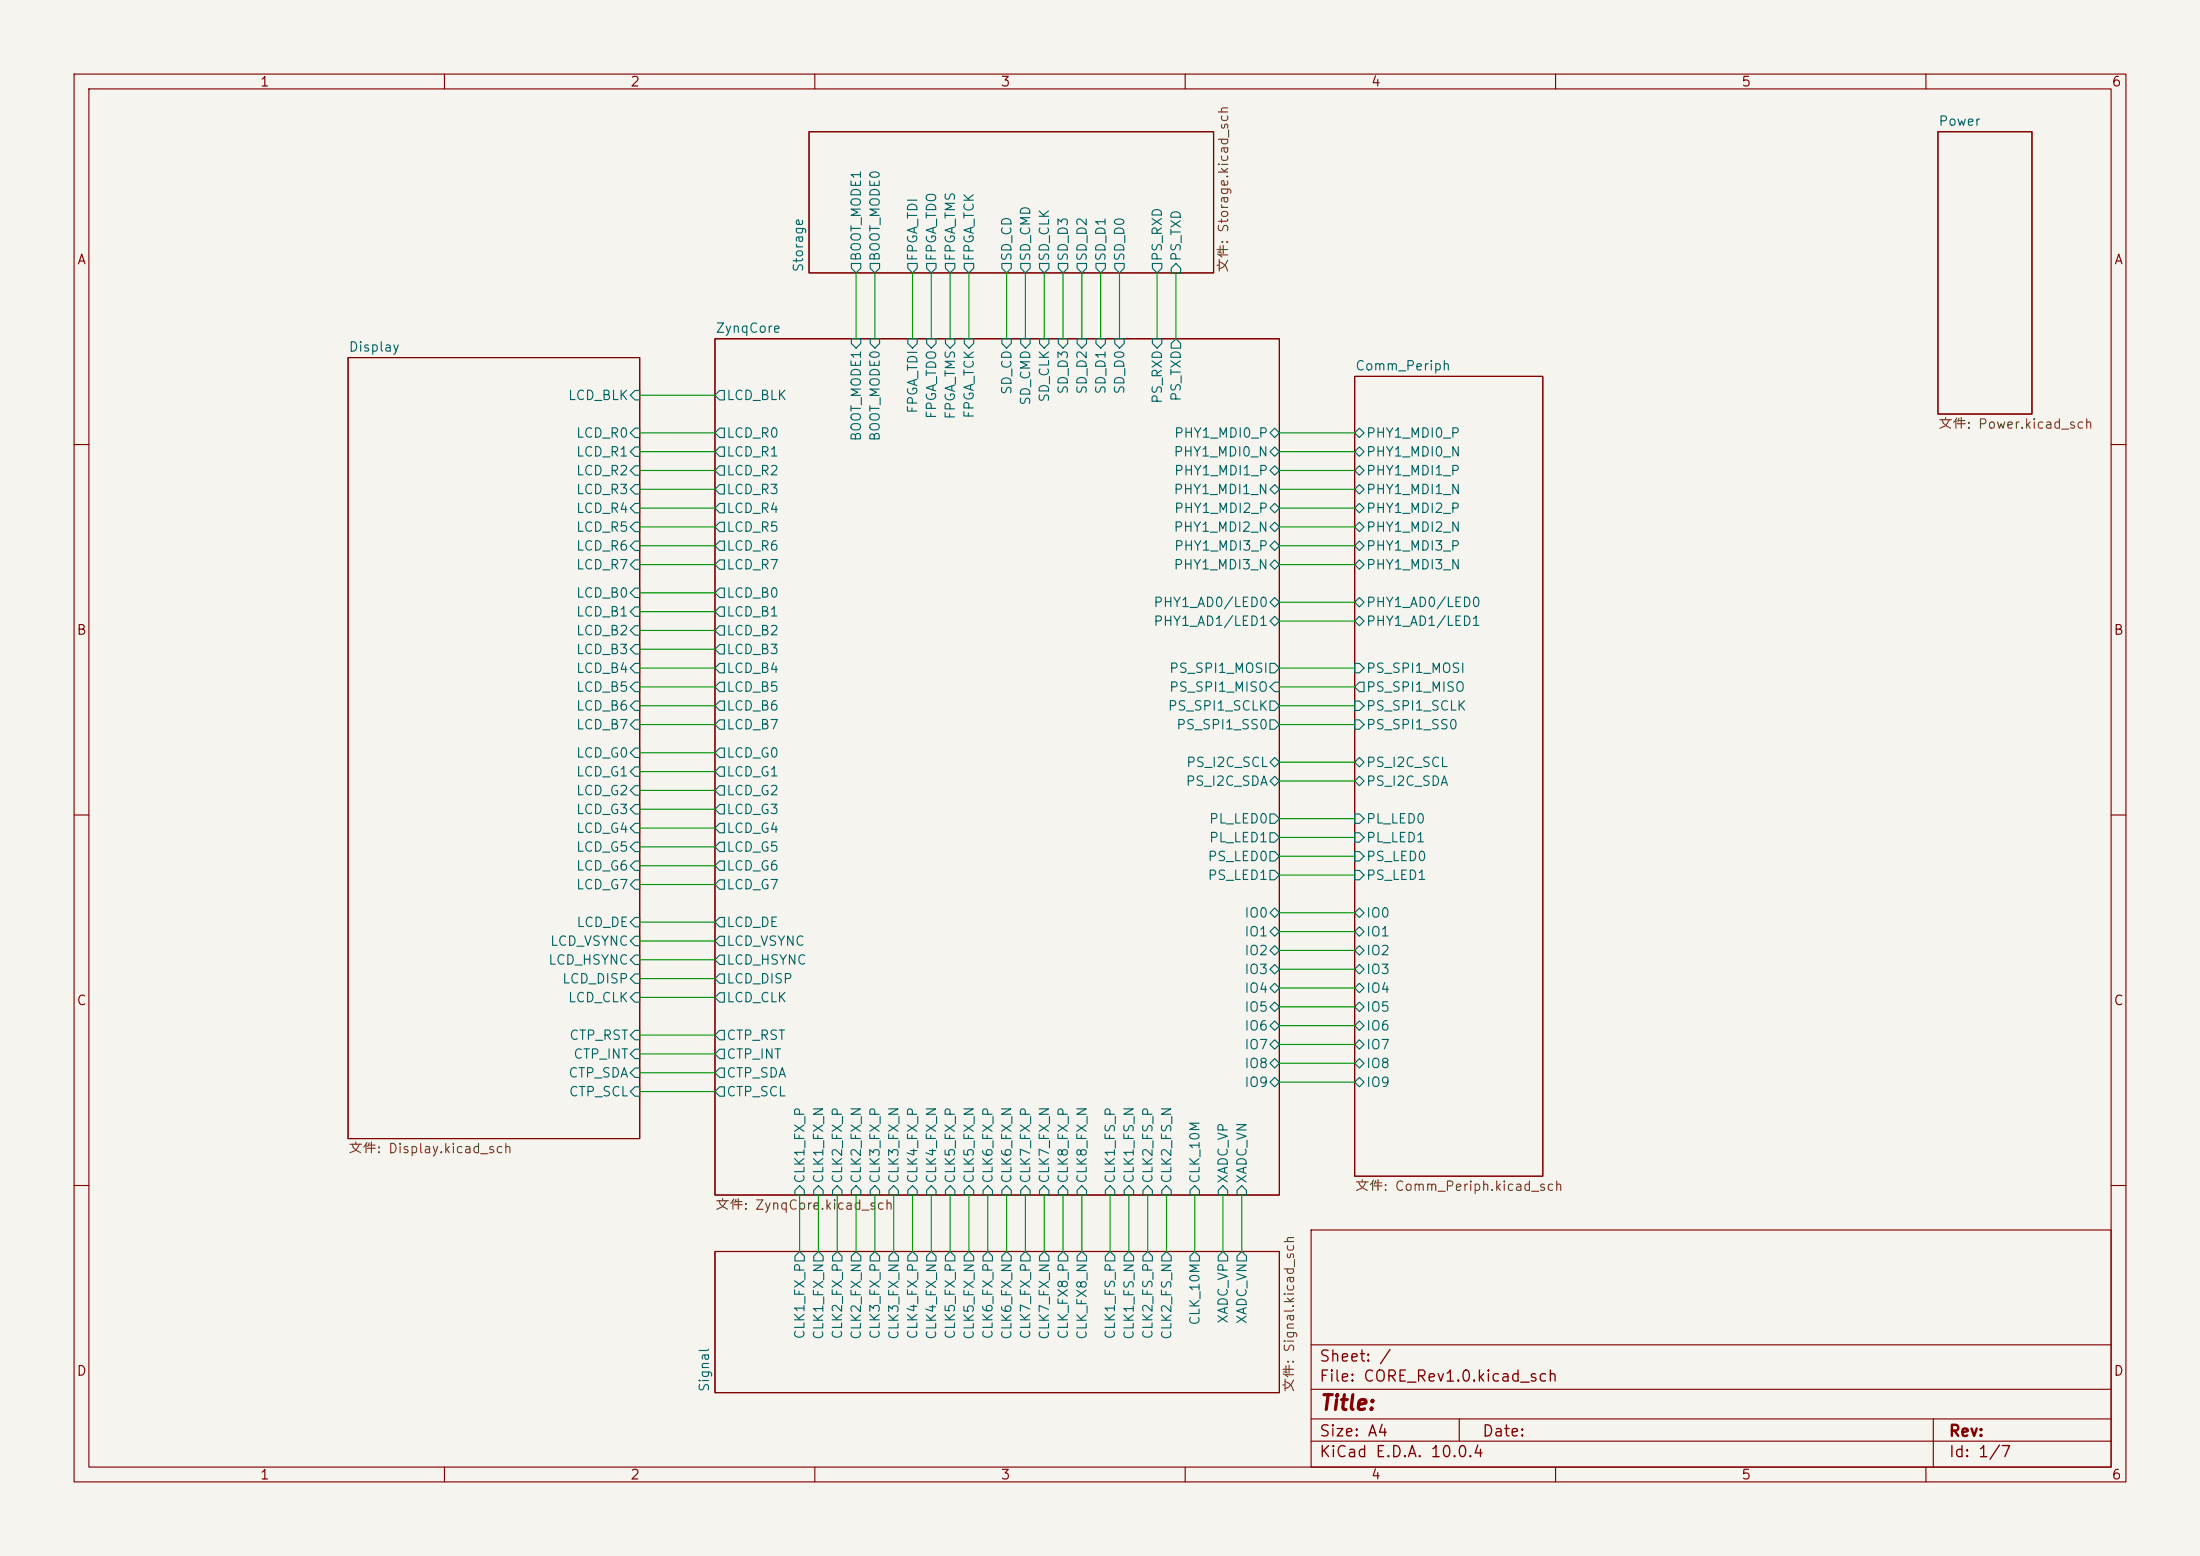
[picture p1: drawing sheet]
<svg xmlns="http://www.w3.org/2000/svg" width="297mm" height="210mm" viewBox="0 0 297 210" stroke-linecap="round" stroke-linejoin="round" font-family="sans-serif">
<path d="M0 0h297v210h-297z" fill="#f5f4ef" stroke="#f5f4ef" stroke-width=".14"/>
<g fill="none" stroke="#840000" stroke-width=".15">
<path d="M10 10h277v190h-277zM12 12h273v186h-273zM60 10v2M109.2 17.8h54.6v19h-54.6zM110 10v2M160 10v2M210 10v2M260 10v2M261.6 17.8h12.7v38.1h-12.7zM47 48.3h39.4v105.4h-39.4zM96.5 45.7h76.2v115.6h-76.2zM182.9 50.8h25.4v108h-25.4z"/>
<path d="M10 60h2M285 60h2M10 110h2M285 110h2M10 160h2M96.5 168.9h76.2v19.1h-76.2zM177 166h108v32h-108zM285 160h2M60 198v2M110 198v2M160 198v2M177 194.5h108"/>
<path d="M177 191.5h108M177 187.5h108M177 181.5h108M197 191.5v3M210 198v2M260 198v2M261 191.5v6.5"/>
</g>
<g fill="none" stroke="#006464" stroke-width=".15">
<path d="M114.9 35.6h1.3v.6l-.6 .6-.7-.6zM117.5 35.6h1.2v.6l-.6 .6-.6-.6zM122.6 35.6h1.2v.6l-.6 .6-.6-.6zM125.1 35.6h1.3v.6l-.7 .6-.6-.6zM127.6 35.6h1.3v.6l-.6 .6-.7-.6zM130.2 35.6h1.2v.6l-.6 .6-.6-.6zM135.3 35.6h1.2v.6l-.6 .6-.6-.6zM137.8 35.6h1.3v.6l-.7 .6-.6-.6zM140.3 35.6h1.3v.6l-.6 .6-.7-.6zM142.9 35.6h1.2v.6l-.6 .6-.6-.6zM145.4 35.6h1.3v.6l-.7 .6-.6-.6zM148 35.6h1.2v.6l-.6 .6-.6-.6z"/>
<path d="M150.5 35.6h1.3v.6l-.7 .6-.6-.6zM155.6 35.6h1.2v.6l-.6 .6-.6-.6zM158.7 35.6l.7 .6v.6h-1.3v-.6zM85.7 57.8h.7v1.3h-.7l-.6-.7zM85.7 52.7h.7v1.3h-.7l-.6-.7zM97.2 57.8h.6v1.3h-.6l-.7-.7zM97.2 52.7h.6v1.3h-.6l-.7-.7zM114.9 45.7h1.3v.7l-.6 .6-.7-.6zM117.5 45.7h1.2v.7l-.6 .6-.6-.6zM122.6 45.7h1.2v.7l-.6 .6-.6-.6zM125.1 45.7h1.3v.7l-.7 .6-.6-.6zM127.6 45.7h1.3v.7l-.6 .6-.7-.6z"/>
<path d="M130.2 45.7h1.2v.7l-.6 .6-.6-.6zM135.3 45.7h1.2v.7l-.6 .6-.6-.6zM137.8 45.7h1.3v.7l-.7 .6-.6-.6zM140.3 45.7h1.3v.7l-.6 .6-.7-.6zM142.9 45.7h1.2v.7l-.6 .6-.6-.6zM145.4 45.7h1.3v.7l-.7 .6-.6-.6zM148 45.7h1.2v.7l-.6 .6-.6-.6zM150.5 45.7h1.3v.7l-.7 .6-.6-.6zM155.6 45.7h1.2v.7l-.6 .6-.6-.6zM158.7 45.7l.7 .7v.6h-1.3v-.6zM171.4 58.4l.7-.6 .6 .6-.6 .7zM182.9 58.4l.6-.6 .6 .6-.6 .7z"/>
<path d="M85.7 67.9h.7v1.3h-.7l-.6-.6zM85.7 75.6h.7v1.2h-.7l-.6-.6zM85.7 65.4h.7v1.3h-.7l-.6-.7zM85.7 79.4h.7v1.2h-.7l-.6-.6zM85.7 60.3h.7v1.3h-.7l-.6-.6zM85.7 73h.7v1.3h-.7l-.6-.6zM85.7 70.5h.7v1.3h-.7l-.6-.7zM85.7 62.9h.7v1.2h-.7l-.6-.6zM97.2 73h.6v1.3h-.6l-.7-.6zM97.2 75.6h.6v1.2h-.6l-.7-.6zM97.2 62.9h.6v1.2h-.6l-.7-.6zM97.2 65.4h.6v1.3h-.6l-.7-.7z"/>
<path d="M97.2 70.5h.6v1.3h-.6l-.7-.7zM97.2 67.9h.6v1.3h-.6l-.7-.6zM97.2 79.4h.6v1.2h-.6l-.7-.6zM97.2 60.3h.6v1.3h-.6l-.7-.6zM171.4 76.2l.7-.6 .6 .6-.6 .6zM171.4 68.6l.7-.7 .6 .7-.6 .6zM171.4 73.7l.7-.7 .6 .7-.6 .6zM171.4 71.1l.7-.6 .6 .6-.6 .7zM171.4 61l.7-.7 .6 .7-.6 .6zM171.4 66l.7-.6 .6 .6-.6 .7zM172.1 62.9l.6 .6-.6 .6-.7-.6zM182.9 73.7l.6-.7 .6 .7-.6 .6z"/>
<path d="M182.9 76.2l.6-.6 .6 .6-.6 .6zM182.9 68.6l.6-.7 .6 .7-.6 .6zM182.9 71.1l.6-.6 .6 .6-.6 .7zM182.9 61l.6-.7 .6 .7-.6 .6zM182.9 66l.6-.6 .6 .6-.6 .7zM183.5 62.9l.6 .6-.6 .6-.6-.6zM85.7 97.2h.7v1.2h-.7l-.6-.6zM85.7 94.6h.7v1.3h-.7l-.6-.6zM85.7 84.5h.7v1.2h-.7l-.6-.6zM85.7 87h.7v1.3h-.7l-.6-.7zM85.7 92.1h.7v1.2h-.7l-.6-.6zM85.7 89.5h.7v1.3h-.7l-.6-.6z"/>
<path d="M85.7 81.9h.7v1.3h-.7l-.6-.6zM97.2 84.5h.6v1.2h-.6l-.7-.6zM97.2 89.5h.6v1.3h-.6l-.7-.6zM97.2 81.9h.6v1.3h-.6l-.7-.6zM97.2 87h.6v1.3h-.6l-.7-.7zM97.2 97.2h.6v1.2h-.6l-.7-.6zM97.2 94.6h.6v1.3h-.6l-.7-.6zM97.2 92.1h.6v1.2h-.6l-.7-.6zM171.4 81.3l.7-.7 .6 .7-.6 .6zM171.4 83.8l.7-.6 .6 .6-.6 .7zM171.4 97.2h.7l.6 .6-.6 .6h-.7zM171.4 94.6h.7l.6 .7-.6 .6h-.7z"/>
<path d="M171.4 89.5h.7l.6 .7-.6 .6h-.7zM172.1 92.1h.6v1.2h-.6l-.7-.6zM182.9 81.3l.6-.7 .6 .7-.6 .6zM182.9 83.8l.6-.6 .6 .6-.6 .7zM182.9 97.2h.6l.6 .6-.6 .6h-.6zM182.9 94.6h.6l.6 .7-.6 .6h-.6zM182.9 89.5h.6l.6 .7-.6 .6h-.6zM183.5 92.1h.6v1.2h-.6l-.6-.6zM85.7 111.1h.7v1.3h-.7l-.6-.6zM85.7 118.7h.7v1.3h-.7l-.6-.6zM85.7 113.7h.7v1.2h-.7l-.6-.6zM85.7 101h.7v1.2h-.7l-.6-.6z"/>
<path d="M85.7 103.5h.7v1.3h-.7l-.6-.7zM85.7 108.6h.7v1.3h-.7l-.6-.7zM85.7 116.2h.7v1.3h-.7l-.6-.7zM85.7 106h.7v1.3h-.7l-.6-.6zM97.2 113.7h.6v1.2h-.6l-.7-.6zM97.2 108.6h.6v1.3h-.6l-.7-.7zM97.2 103.5h.6v1.3h-.6l-.7-.7zM97.2 101h.6v1.2h-.6l-.7-.6zM97.2 118.7h.6v1.3h-.6l-.7-.6zM97.2 111.1h.6v1.3h-.6l-.7-.6zM97.2 116.2h.6v1.3h-.6l-.7-.7zM97.2 106h.6v1.3h-.6l-.7-.6z"/>
<path d="M171.4 102.9l.7-.7 .6 .7-.6 .6zM171.4 105.4l.7-.6 .6 .6-.6 .6zM171.4 109.9h.7l.6 .6-.6 .6h-.7zM171.4 114.9h.7l.6 .7-.6 .6h-.7zM171.4 117.5h.7l.6 .6-.6 .6h-.7zM171.4 112.4h.7l.6 .6-.6 .7h-.7zM182.9 105.4l.6-.6 .6 .6-.6 .6zM182.9 102.9l.6-.7 .6 .7-.6 .6zM182.9 109.9h.6l.6 .6-.6 .6h-.6zM182.9 117.5h.6l.6 .6-.6 .6h-.6zM182.9 114.9h.6l.6 .7-.6 .6h-.6zM182.9 112.4h.6l.6 .6-.6 .7h-.6z"/>
<path d="M85.7 139.1h.7v1.2h-.7l-.6-.6zM85.7 131.4h.7v1.3h-.7l-.6-.6zM85.7 128.9h.7v1.3h-.7l-.6-.7zM85.7 134h.7v1.3h-.7l-.6-.7zM85.7 123.8h.7v1.3h-.7l-.6-.6zM85.7 126.4h.7v1.2h-.7l-.6-.6zM97.2 128.9h.6v1.3h-.6l-.7-.7zM97.2 139.1h.6v1.2h-.6l-.7-.6zM97.2 134h.6v1.3h-.6l-.7-.7zM97.2 126.4h.6v1.2h-.6l-.7-.6zM97.2 131.4h.6v1.3h-.6l-.7-.6zM97.2 123.8h.6v1.3h-.6l-.7-.6z"/>
<path d="M171.4 125.7l.7-.6 .6 .6-.6 .7zM171.4 135.9l.7-.6 .6 .6-.6 .6zM171.4 133.4l.7-.7 .6 .7-.6 .6zM171.4 123.2l.7-.6 .6 .6-.6 .6zM171.4 138.4l.7-.6 .6 .6-.6 .7zM171.4 128.3l.7-.7 .6 .7-.6 .6zM172.1 130.2l.6 .6-.6 .6-.7-.6zM182.9 125.7l.6-.6 .6 .6-.6 .7zM182.9 133.4l.6-.7 .6 .7-.6 .6zM182.9 135.9l.6-.6 .6 .6-.6 .6zM182.9 123.2l.6-.6 .6 .6-.6 .6zM182.9 128.3l.6-.7 .6 .7-.6 .6z"/>
<path d="M182.9 138.4l.6-.6 .6 .6-.6 .7zM183.5 130.2l.6 .6-.6 .6-.6-.6zM85.7 146.7h.7v1.3h-.7l-.6-.7zM85.7 144.1h.7v1.3h-.7l-.6-.6zM85.7 141.6h.7v1.3h-.7l-.6-.7zM97.2 146.7h.6v1.3h-.6l-.7-.7zM97.2 141.6h.6v1.3h-.6l-.7-.7zM97.2 144.1h.6v1.3h-.6l-.7-.6zM171.4 146.1l.7-.7 .6 .7-.6 .6zM171.4 141l.7-.7 .6 .7-.6 .6zM171.4 143.5l.7-.6 .6 .6-.6 .6zM182.9 146.1l.6-.7 .6 .7-.6 .6z"/>
<path d="M182.9 141l.6-.7 .6 .7-.6 .6zM182.9 143.5l.6-.6 .6 .6-.6 .6zM107.9 160l.7 .7v.6h-1.3v-.6zM107.9 168.9l.7 .6v.7h-1.3v-.7zM110.5 160l.6 .7v.6h-1.2v-.6zM110.5 168.9l.6 .6v.7h-1.2v-.7zM113 160l.7 .7v.6h-1.3v-.6zM113 168.9l.7 .6v.7h-1.3v-.7zM115.6 160l.6 .7v.6h-1.3v-.6zM115.6 168.9l.6 .6v.7h-1.3v-.7zM118.1 160l.6 .7v.6h-1.2v-.6zM118.1 168.9l.6 .6v.7h-1.2v-.7z"/>
<path d="M120.6 160l.7 .7v.6h-1.3v-.6zM120.6 168.9l.7 .6v.7h-1.3v-.7zM123.2 160l.6 .7v.6h-1.2v-.6zM123.2 168.9l.6 .6v.7h-1.2v-.7zM125.7 160l.7 .7v.6h-1.3v-.6zM125.7 168.9l.7 .6v.7h-1.3v-.7zM128.3 160l.6 .7v.6h-1.3v-.6zM128.3 168.9l.6 .6v.7h-1.3v-.7zM130.8 160l.6 .7v.6h-1.2v-.6zM130.8 168.9l.6 .6v.7h-1.2v-.7zM133.3 160l.7 .7v.6h-1.3v-.6zM133.3 168.9l.7 .6v.7h-1.3v-.7z"/>
<path d="M135.9 160l.6 .7v.6h-1.2v-.6zM135.9 168.9l.6 .6v.7h-1.2v-.7zM138.4 160l.7 .7v.6h-1.3v-.6zM138.4 168.9l.7 .6v.7h-1.3v-.7zM140.3 160.7l.7-.7 .6 .7v.6h-1.3zM141 168.9l.6 .6v.7h-1.3v-.7zM142.9 160.7l.6-.7 .6 .7v.6h-1.2zM142.9 169.5l.6-.6 .6 .6v.7h-1.2zM146 160l.7 .7v.6h-1.3v-.6zM146 168.9l.7 .6v.7h-1.3v-.7zM149.9 160l.6 .7v.6h-1.3v-.6zM149.9 168.9l.6 .6v.7h-1.3v-.7z"/>
<path d="M151.8 160.7l.6-.7 .6 .7v.6h-1.2zM152.4 168.9l.6 .6v.7h-1.2v-.7zM154.9 160l.7 .7v.6h-1.3v-.6zM154.9 168.9l.7 .6v.7h-1.3v-.7zM157.5 160l.6 .7v.6h-1.3v-.6zM157.5 168.9l.6 .6v.7h-1.3v-.7zM161.3 160l.6 .7v.6h-1.2v-.6zM161.3 168.9l.6 .6v.7h-1.2v-.7zM165.1 160l.6 .7v.6h-1.2v-.6zM165.1 168.9l.6 .6v.7h-1.2v-.7zM167.6 160l.7 .7v.6h-1.3v-.6zM167.6 168.9l.7 .6v.7h-1.3v-.7z"/>
</g>
<g fill="none" stroke="#009600" stroke-width=".15">
<path d="M115.6 36.8v8.9M118.1 36.8v8.9M123.2 36.8v8.9M125.7 36.8v8.9M128.3 36.8v8.9M130.8 36.8v8.9M135.9 36.8v8.9M138.4 36.8v8.9M141 36.8v8.9M143.5 36.8v8.9M146 36.8v8.9M148.6 36.8v8.9"/>
<path d="M151.1 36.8v8.9M156.2 36.8v8.9M158.7 36.8v8.9M86.4 58.4h10.1M86.4 53.3h10.1M172.7 58.4h10.2M86.4 63.5h10.1M86.4 61h10.1M86.4 66h10.1M86.4 73.7h10.1M86.4 68.6h10.1M86.4 71.1h10.1"/>
<path d="M86.4 76.2h10.1M172.7 63.5h10.2M172.7 61h10.2M172.7 66h10.2M172.7 73.7h10.2M172.7 68.6h10.2M172.7 71.1h10.2M172.7 76.2h10.2M86.4 90.2h10.1M86.4 95.3h10.1M86.4 97.8h10.1M86.4 85.1h10.1"/>
<path d="M86.4 80h10.1M86.4 82.6h10.1M86.4 92.7h10.1M86.4 87.6h10.1M172.7 90.2h10.2M172.7 95.3h10.2M172.7 97.8h10.2M172.7 92.7h10.2M172.7 83.8h10.2M172.7 81.3h10.2M86.4 101.6h10.1M86.4 109.2h10.1"/>
<path d="M86.4 106.7h10.1M86.4 116.8h10.1M86.4 119.4h10.1M86.4 114.3h10.1M86.4 111.8h10.1M86.4 104.1h10.1M172.7 118.1h10.2M172.7 110.5h10.2M172.7 102.9h10.2M172.7 115.6h10.2M172.7 113h10.2M172.7 105.4h10.2"/>
<path d="M86.4 124.5h10.1M86.4 132.1h10.1M86.4 134.6h10.1M86.4 139.7h10.1M86.4 127h10.1M86.4 129.5h10.1M172.7 130.8h10.2M172.7 133.4h10.2M172.7 135.9h10.2M172.7 138.4h10.2M172.7 125.7h10.2M172.7 128.3h10.2"/>
<path d="M172.7 123.2h10.2M86.4 142.2h10.1M86.4 144.8h10.1M86.4 147.3h10.1M172.7 143.5h10.2M172.7 146.1h10.2M172.7 141h10.2M107.9 161.3v7.6M110.5 161.3v7.6M113 161.3v7.6M115.6 161.3v7.6M118.1 161.3v7.6"/>
<path d="M120.6 161.3v7.6M123.2 161.3v7.6M125.7 161.3v7.6M128.3 161.3v7.6M130.8 161.3v7.6M133.3 161.3v7.6M135.9 161.3v7.6M138.4 161.3v7.6M141 161.3v7.6M143.5 161.3v7.6M146 161.3v7.6M149.9 161.3v7.6"/>
<path d="M152.4 161.3v7.6M154.9 161.3v7.6M157.5 161.3v7.6M161.3 161.3v7.6M165.1 161.3v7.6M167.6 161.3v7.6"/>
</g>
<text font-size="2" fill="#840000" x="178" y="190.8">Title:</text>
<g font-size="1.5" fill="#840000">
<text x="178" y="184.2">Sheet: /</text>
<text x="178" y="186.9">File: CORE_Rev1.0.kicad_sch</text>
<text x="178" y="197.1">KiCad E.D.A. 10.0.4</text>
<text x="178" y="194.3">Size: A4</text>
<text x="200" y="194.3">Date:</text>
<text x="263" y="194.3">Rev:</text>
<text x="263" y="197.1">Id: 1/7</text>
</g>
<g font-size="1.3" fill="#840000">
<text x="35" y="12">1</text>
<text x="85" y="12">2</text>
<text x="135" y="12">3</text>
<text x="185" y="12">4</text>
<text x="235" y="12">5</text>
<text x="285" y="12">6</text>
<text x="10.3" y="36">A</text>
<text x="285.3" y="36">A</text>
<text x="10.3" y="86">B</text>
<text x="285.3" y="86">B</text>
<text x="10.3" y="136">C</text>
<text x="285.3" y="136">C</text>
<text x="10.3" y="186">D</text>
<text x="285.3" y="186">D</text>
<text x="35" y="200">1</text>
<text x="85" y="200">2</text>
<text x="135" y="200">3</text>
<text x="185" y="200">4</text>
<text x="235" y="200">5</text>
<text x="285" y="200">6</text>
</g>
<g font-size="1.3" fill="#006464">
<text x="261.6" y="17.3">Power</text>
<text x="116.5" y="35.4" transform="rotate(-90 116.5 35.4)">BOOT_MODE1</text>
<text x="119.1" y="35.4" transform="rotate(-90 119.1 35.4)">BOOT_MODE0</text>
<text x="124.2" y="35.4" transform="rotate(-90 124.2 35.4)">FPGA_TDI</text>
<text x="126.7" y="35.4" transform="rotate(-90 126.7 35.4)">FPGA_TDO</text>
<text x="129.2" y="35.4" transform="rotate(-90 129.2 35.4)">FPGA_TMS</text>
<text x="131.8" y="35.4" transform="rotate(-90 131.8 35.4)">FPGA_TCK</text>
<text x="136.9" y="35.4" transform="rotate(-90 136.9 35.4)">SD_CD</text>
<text x="139.4" y="35.4" transform="rotate(-90 139.4 35.4)">SD_CMD</text>
<text x="141.9" y="35.4" transform="rotate(-90 141.9 35.4)">SD_CLK</text>
<text x="144.5" y="35.4" transform="rotate(-90 144.5 35.4)">SD_D3</text>
<text x="147" y="35.4" transform="rotate(-90 147 35.4)">SD_D2</text>
<text x="149.6" y="35.4" transform="rotate(-90 149.6 35.4)">SD_D1</text>
<text x="152.1" y="35.4" transform="rotate(-90 152.1 35.4)">SD_D0</text>
<text x="157.2" y="35.4" transform="rotate(-90 157.2 35.4)">PS_RXD</text>
<text x="159.7" y="35.4" transform="rotate(-90 159.7 35.4)">PS_TXD</text>
<text x="108.7" y="36.8" transform="rotate(-90 108.7 36.8)">Storage</text>
<text x="47" y="47.8">Display</text>
<text x="96.5" y="45.2">ZynqCore</text>
<text x="136.9" y="53.4" transform="rotate(-90 136.9 53.4)">SD_CD</text>
<text x="144.5" y="53.3" transform="rotate(-90 144.5 53.3)">SD_D3</text>
<text x="147" y="53.3" transform="rotate(-90 147 53.3)">SD_D2</text>
<text x="149.6" y="53.3" transform="rotate(-90 149.6 53.3)">SD_D1</text>
<text x="152.1" y="53.3" transform="rotate(-90 152.1 53.3)">SD_D0</text>
<text x="182.9" y="50.3">Comm_Periph</text>
<text x="76.6" y="54.3">LCD_BLK</text>
<text x="77.7" y="59.4">LCD_R0</text>
<text x="98" y="59.4">LCD_R0</text>
<text x="98" y="54.3">LCD_BLK</text>
<text x="116.5" y="59.7" transform="rotate(-90 116.5 59.7)">BOOT_MODE1</text>
<text x="119.1" y="59.7" transform="rotate(-90 119.1 59.7)">BOOT_MODE0</text>
<text x="124.2" y="55.9" transform="rotate(-90 124.2 55.9)">FPGA_TDI</text>
<text x="126.7" y="56.6" transform="rotate(-90 126.7 56.6)">FPGA_TDO</text>
<text x="129.2" y="56.7" transform="rotate(-90 129.2 56.7)">FPGA_TMS</text>
<text x="131.8" y="56.6" transform="rotate(-90 131.8 56.6)">FPGA_TCK</text>
<text x="139.4" y="54.8" transform="rotate(-90 139.4 54.8)">SD_CMD</text>
<text x="141.9" y="54.4" transform="rotate(-90 141.9 54.4)">SD_CLK</text>
<text x="157.2" y="54.6" transform="rotate(-90 157.2 54.6)">PS_RXD</text>
<text x="158.4" y="59.4">PHY1_MDI0_P</text>
<text x="159.7" y="54.3" transform="rotate(-90 159.7 54.3)">PS_TXD</text>
<text x="184.3" y="59.4">PHY1_MDI0_P</text>
<text x="77.7" y="61.9">LCD_R1</text>
<text x="77.7" y="64.5">LCD_R2</text>
<text x="98" y="64.5">LCD_R2</text>
<text x="98" y="61.9">LCD_R1</text>
<text x="158.4" y="61.9">PHY1_MDI0_N</text>
<text x="158.4" y="64.5">PHY1_MDI1_P</text>
<text x="184.3" y="61.9">PHY1_MDI0_N</text>
<text x="184.3" y="64.5">PHY1_MDI1_P</text>
<text x="77.7" y="69.6">LCD_R4</text>
<text x="77.7" y="67">LCD_R3</text>
<text x="98" y="67">LCD_R3</text>
<text x="98" y="69.6">LCD_R4</text>
<text x="158.4" y="67">PHY1_MDI1_N</text>
<text x="158.4" y="69.6">PHY1_MDI2_P</text>
<text x="184.3" y="69.6">PHY1_MDI2_P</text>
<text x="184.3" y="67">PHY1_MDI1_N</text>
<text x="77.7" y="77.2">LCD_R7</text>
<text x="77.7" y="74.6">LCD_R6</text>
<text x="77.7" y="72.1">LCD_R5</text>
<text x="98" y="74.6">LCD_R6</text>
<text x="98" y="77.2">LCD_R7</text>
<text x="98" y="72.1">LCD_R5</text>
<text x="158.4" y="77.2">PHY1_MDI3_N</text>
<text x="158.4" y="72.1">PHY1_MDI2_N</text>
<text x="158.4" y="74.6">PHY1_MDI3_P</text>
<text x="184.3" y="74.6">PHY1_MDI3_P</text>
<text x="184.3" y="77.2">PHY1_MDI3_N</text>
<text x="184.3" y="72.1">PHY1_MDI2_N</text>
<text x="77.7" y="81">LCD_B0</text>
<text x="77.7" y="83.5">LCD_B1</text>
<text x="98" y="83.5">LCD_B1</text>
<text x="98" y="81">LCD_B0</text>
<text x="155.6" y="82.3">PHY1_AD0/LED0</text>
<text x="184.3" y="82.3">PHY1_AD0/LED0</text>
<text x="77.7" y="86.1">LCD_B2</text>
<text x="77.7" y="88.6">LCD_B3</text>
<text x="98" y="86.1">LCD_B2</text>
<text x="98" y="88.6">LCD_B3</text>
<text x="155.6" y="84.8">PHY1_AD1/LED1</text>
<text x="184.3" y="84.8">PHY1_AD1/LED1</text>
<text x="77.7" y="93.7">LCD_B5</text>
<text x="77.7" y="91.1">LCD_B4</text>
<text x="98" y="91.1">LCD_B4</text>
<text x="98" y="93.7">LCD_B5</text>
<text x="157.8" y="93.7">PS_SPI1_MISO</text>
<text x="157.8" y="91.1">PS_SPI1_MOSI</text>
<text x="184.3" y="91.1">PS_SPI1_MOSI</text>
<text x="184.3" y="93.7">PS_SPI1_MISO</text>
<text x="77.7" y="98.8">LCD_B7</text>
<text x="77.7" y="96.2">LCD_B6</text>
<text x="98" y="98.8">LCD_B7</text>
<text x="98" y="96.2">LCD_B6</text>
<text x="157.6" y="96.2">PS_SPI1_SCLK</text>
<text x="158.7" y="98.8">PS_SPI1_SS0</text>
<text x="184.3" y="98.8">PS_SPI1_SS0</text>
<text x="184.3" y="96.2">PS_SPI1_SCLK</text>
<text x="77.7" y="102.6">LCD_G0</text>
<text x="77.7" y="105.1">LCD_G1</text>
<text x="77.7" y="107.7">LCD_G2</text>
<text x="98" y="105.1">LCD_G1</text>
<text x="98" y="102.6">LCD_G0</text>
<text x="98" y="107.7">LCD_G2</text>
<text x="160" y="106.4">PS_I2C_SDA</text>
<text x="160" y="103.8">PS_I2C_SCL</text>
<text x="184.3" y="106.4">PS_I2C_SDA</text>
<text x="184.3" y="103.8">PS_I2C_SCL</text>
<text x="77.7" y="112.7">LCD_G4</text>
<text x="77.7" y="110.2">LCD_G3</text>
<text x="98" y="110.2">LCD_G3</text>
<text x="98" y="112.7">LCD_G4</text>
<text x="163.1" y="111.5">PL_LED0</text>
<text x="184.3" y="111.5">PL_LED0</text>
<text x="77.7" y="115.3">LCD_G5</text>
<text x="77.7" y="117.8">LCD_G6</text>
<text x="98" y="115.3">LCD_G5</text>
<text x="98" y="117.8">LCD_G6</text>
<text x="163" y="116.5">PS_LED0</text>
<text x="163" y="119.1">PS_LED1</text>
<text x="163.1" y="114">PL_LED1</text>
<text x="184.3" y="119.1">PS_LED1</text>
<text x="184.3" y="116.5">PS_LED0</text>
<text x="184.3" y="114">PL_LED1</text>
<text x="77.7" y="120.4">LCD_G7</text>
<text x="77.7" y="125.4">LCD_DE</text>
<text x="98" y="120.4">LCD_G7</text>
<text x="98" y="125.4">LCD_DE</text>
<text x="167.9" y="124.2">IO0</text>
<text x="184.3" y="124.2">IO0</text>
<text x="73.9" y="130.5">LCD_HSYNC</text>
<text x="74.2" y="128">LCD_VSYNC</text>
<text x="98" y="130.5">LCD_HSYNC</text>
<text x="98" y="128">LCD_VSYNC</text>
<text x="167.9" y="126.7">IO1</text>
<text x="167.9" y="131.8">IO3</text>
<text x="167.9" y="129.2">IO2</text>
<text x="184.3" y="126.7">IO1</text>
<text x="184.3" y="131.8">IO3</text>
<text x="184.3" y="129.2">IO2</text>
<text x="75.8" y="133.1">LCD_DISP</text>
<text x="76.6" y="135.6">LCD_CLK</text>
<text x="98" y="135.6">LCD_CLK</text>
<text x="98" y="133.1">LCD_DISP</text>
<text x="167.9" y="136.9">IO5</text>
<text x="167.9" y="134.3">IO4</text>
<text x="184.3" y="134.3">IO4</text>
<text x="184.3" y="136.9">IO5</text>
<text x="76.8" y="140.7">CTP_RST</text>
<text x="77.3" y="143.2">CTP_INT</text>
<text x="98" y="140.7">CTP_RST</text>
<text x="98" y="143.2">CTP_INT</text>
<text x="167.9" y="141.9">IO7</text>
<text x="167.9" y="139.4">IO6</text>
<text x="184.3" y="141.9">IO7</text>
<text x="184.3" y="139.4">IO6</text>
<text x="76.7" y="145.8">CTP_SDA</text>
<text x="76.7" y="148.3">CTP_SCL</text>
<text x="98" y="148.3">CTP_SCL</text>
<text x="98" y="145.8">CTP_SDA</text>
<text x="167.9" y="147">IO9</text>
<text x="167.9" y="144.5">IO8</text>
<text x="184.3" y="147">IO9</text>
<text x="184.3" y="144.5">IO8</text>
<text x="108.9" y="159.8" transform="rotate(-90 108.9 159.8)">CLK1_FX_P</text>
<text x="111.5" y="159.8" transform="rotate(-90 111.5 159.8)">CLK1_FX_N</text>
<text x="114" y="159.8" transform="rotate(-90 114 159.8)">CLK2_FX_P</text>
<text x="116.5" y="159.8" transform="rotate(-90 116.5 159.8)">CLK2_FX_N</text>
<text x="119.1" y="159.8" transform="rotate(-90 119.1 159.8)">CLK3_FX_P</text>
<text x="121.6" y="159.8" transform="rotate(-90 121.6 159.8)">CLK3_FX_N</text>
<text x="124.2" y="159.8" transform="rotate(-90 124.2 159.8)">CLK4_FX_P</text>
<text x="126.7" y="159.8" transform="rotate(-90 126.7 159.8)">CLK4_FX_N</text>
<text x="129.2" y="159.8" transform="rotate(-90 129.2 159.8)">CLK5_FX_P</text>
<text x="131.8" y="159.8" transform="rotate(-90 131.8 159.8)">CLK5_FX_N</text>
<text x="134.3" y="159.8" transform="rotate(-90 134.3 159.8)">CLK6_FX_P</text>
<text x="136.9" y="159.8" transform="rotate(-90 136.9 159.8)">CLK6_FX_N</text>
<text x="139.4" y="159.8" transform="rotate(-90 139.4 159.8)">CLK7_FX_P</text>
<text x="141.9" y="159.8" transform="rotate(-90 141.9 159.8)">CLK7_FX_N</text>
<text x="144.5" y="159.8" transform="rotate(-90 144.5 159.8)">CLK8_FX_P</text>
<text x="147" y="159.8" transform="rotate(-90 147 159.8)">CLK8_FX_N</text>
<text x="150.8" y="159.8" transform="rotate(-90 150.8 159.8)">CLK1_FS_P</text>
<text x="153.4" y="159.8" transform="rotate(-90 153.4 159.8)">CLK1_FS_N</text>
<text x="155.9" y="159.8" transform="rotate(-90 155.9 159.8)">CLK2_FS_P</text>
<text x="158.5" y="159.8" transform="rotate(-90 158.5 159.8)">CLK2_FS_N</text>
<text x="162.3" y="159.8" transform="rotate(-90 162.3 159.8)">CLK_10M</text>
<text x="166.1" y="159.8" transform="rotate(-90 166.1 159.8)">XADC_VP</text>
<text x="168.6" y="159.8" transform="rotate(-90 168.6 159.8)">XADC_VN</text>
<text x="162.3" y="179" transform="rotate(-90 162.3 179)">CLK_10M</text>
<text x="166.1" y="178.7" transform="rotate(-90 166.1 178.7)">XADC_VP</text>
<text x="168.6" y="178.8" transform="rotate(-90 168.6 178.8)">XADC_VN</text>
<text x="108.9" y="180.9" transform="rotate(-90 108.9 180.9)">CLK1_FX_P</text>
<text x="111.5" y="180.9" transform="rotate(-90 111.5 180.9)">CLK1_FX_N</text>
<text x="114" y="180.9" transform="rotate(-90 114 180.9)">CLK2_FX_P</text>
<text x="116.5" y="180.9" transform="rotate(-90 116.5 180.9)">CLK2_FX_N</text>
<text x="119.1" y="180.9" transform="rotate(-90 119.1 180.9)">CLK3_FX_P</text>
<text x="121.6" y="180.9" transform="rotate(-90 121.6 180.9)">CLK3_FX_N</text>
<text x="124.2" y="180.9" transform="rotate(-90 124.2 180.9)">CLK4_FX_P</text>
<text x="126.7" y="180.9" transform="rotate(-90 126.7 180.9)">CLK4_FX_N</text>
<text x="129.2" y="180.9" transform="rotate(-90 129.2 180.9)">CLK5_FX_P</text>
<text x="131.8" y="180.9" transform="rotate(-90 131.8 180.9)">CLK5_FX_N</text>
<text x="134.3" y="180.9" transform="rotate(-90 134.3 180.9)">CLK6_FX_P</text>
<text x="136.9" y="180.9" transform="rotate(-90 136.9 180.9)">CLK6_FX_N</text>
<text x="139.4" y="180.9" transform="rotate(-90 139.4 180.9)">CLK7_FX_P</text>
<text x="141.9" y="180.9" transform="rotate(-90 141.9 180.9)">CLK7_FX_N</text>
<text x="144.5" y="180.9" transform="rotate(-90 144.5 180.9)">CLK_FX8_P</text>
<text x="147" y="180.9" transform="rotate(-90 147 180.9)">CLK_FX8_N</text>
<text x="150.8" y="180.9" transform="rotate(-90 150.8 180.9)">CLK1_FS_P</text>
<text x="153.4" y="180.9" transform="rotate(-90 153.4 180.9)">CLK1_FS_N</text>
<text x="155.9" y="180.9" transform="rotate(-90 155.9 180.9)">CLK2_FS_P</text>
<text x="158.5" y="180.9" transform="rotate(-90 158.5 180.9)">CLK2_FS_N</text>
<text x="96" y="188" transform="rotate(-90 96 188)">Signal</text>
</g>
<g font-size="1.3" fill="#725600">
<text x="166.1" y="36.8" transform="rotate(-90 166.1 36.8)">文件: Storage.kicad_sch</text>
<text x="261.6" y="58.2">文件: Power.kicad_sch</text>
<text x="47" y="156">文件: Display.kicad_sch</text>
<text x="182.9" y="161">文件: Comm_Periph.kicad_sch</text>
<text x="96.5" y="163.6">文件: ZynqCore.kicad_sch</text>
<text x="175" y="188" transform="rotate(-90 175 188)">文件: Signal.kicad_sch</text>
</g>
</svg>
